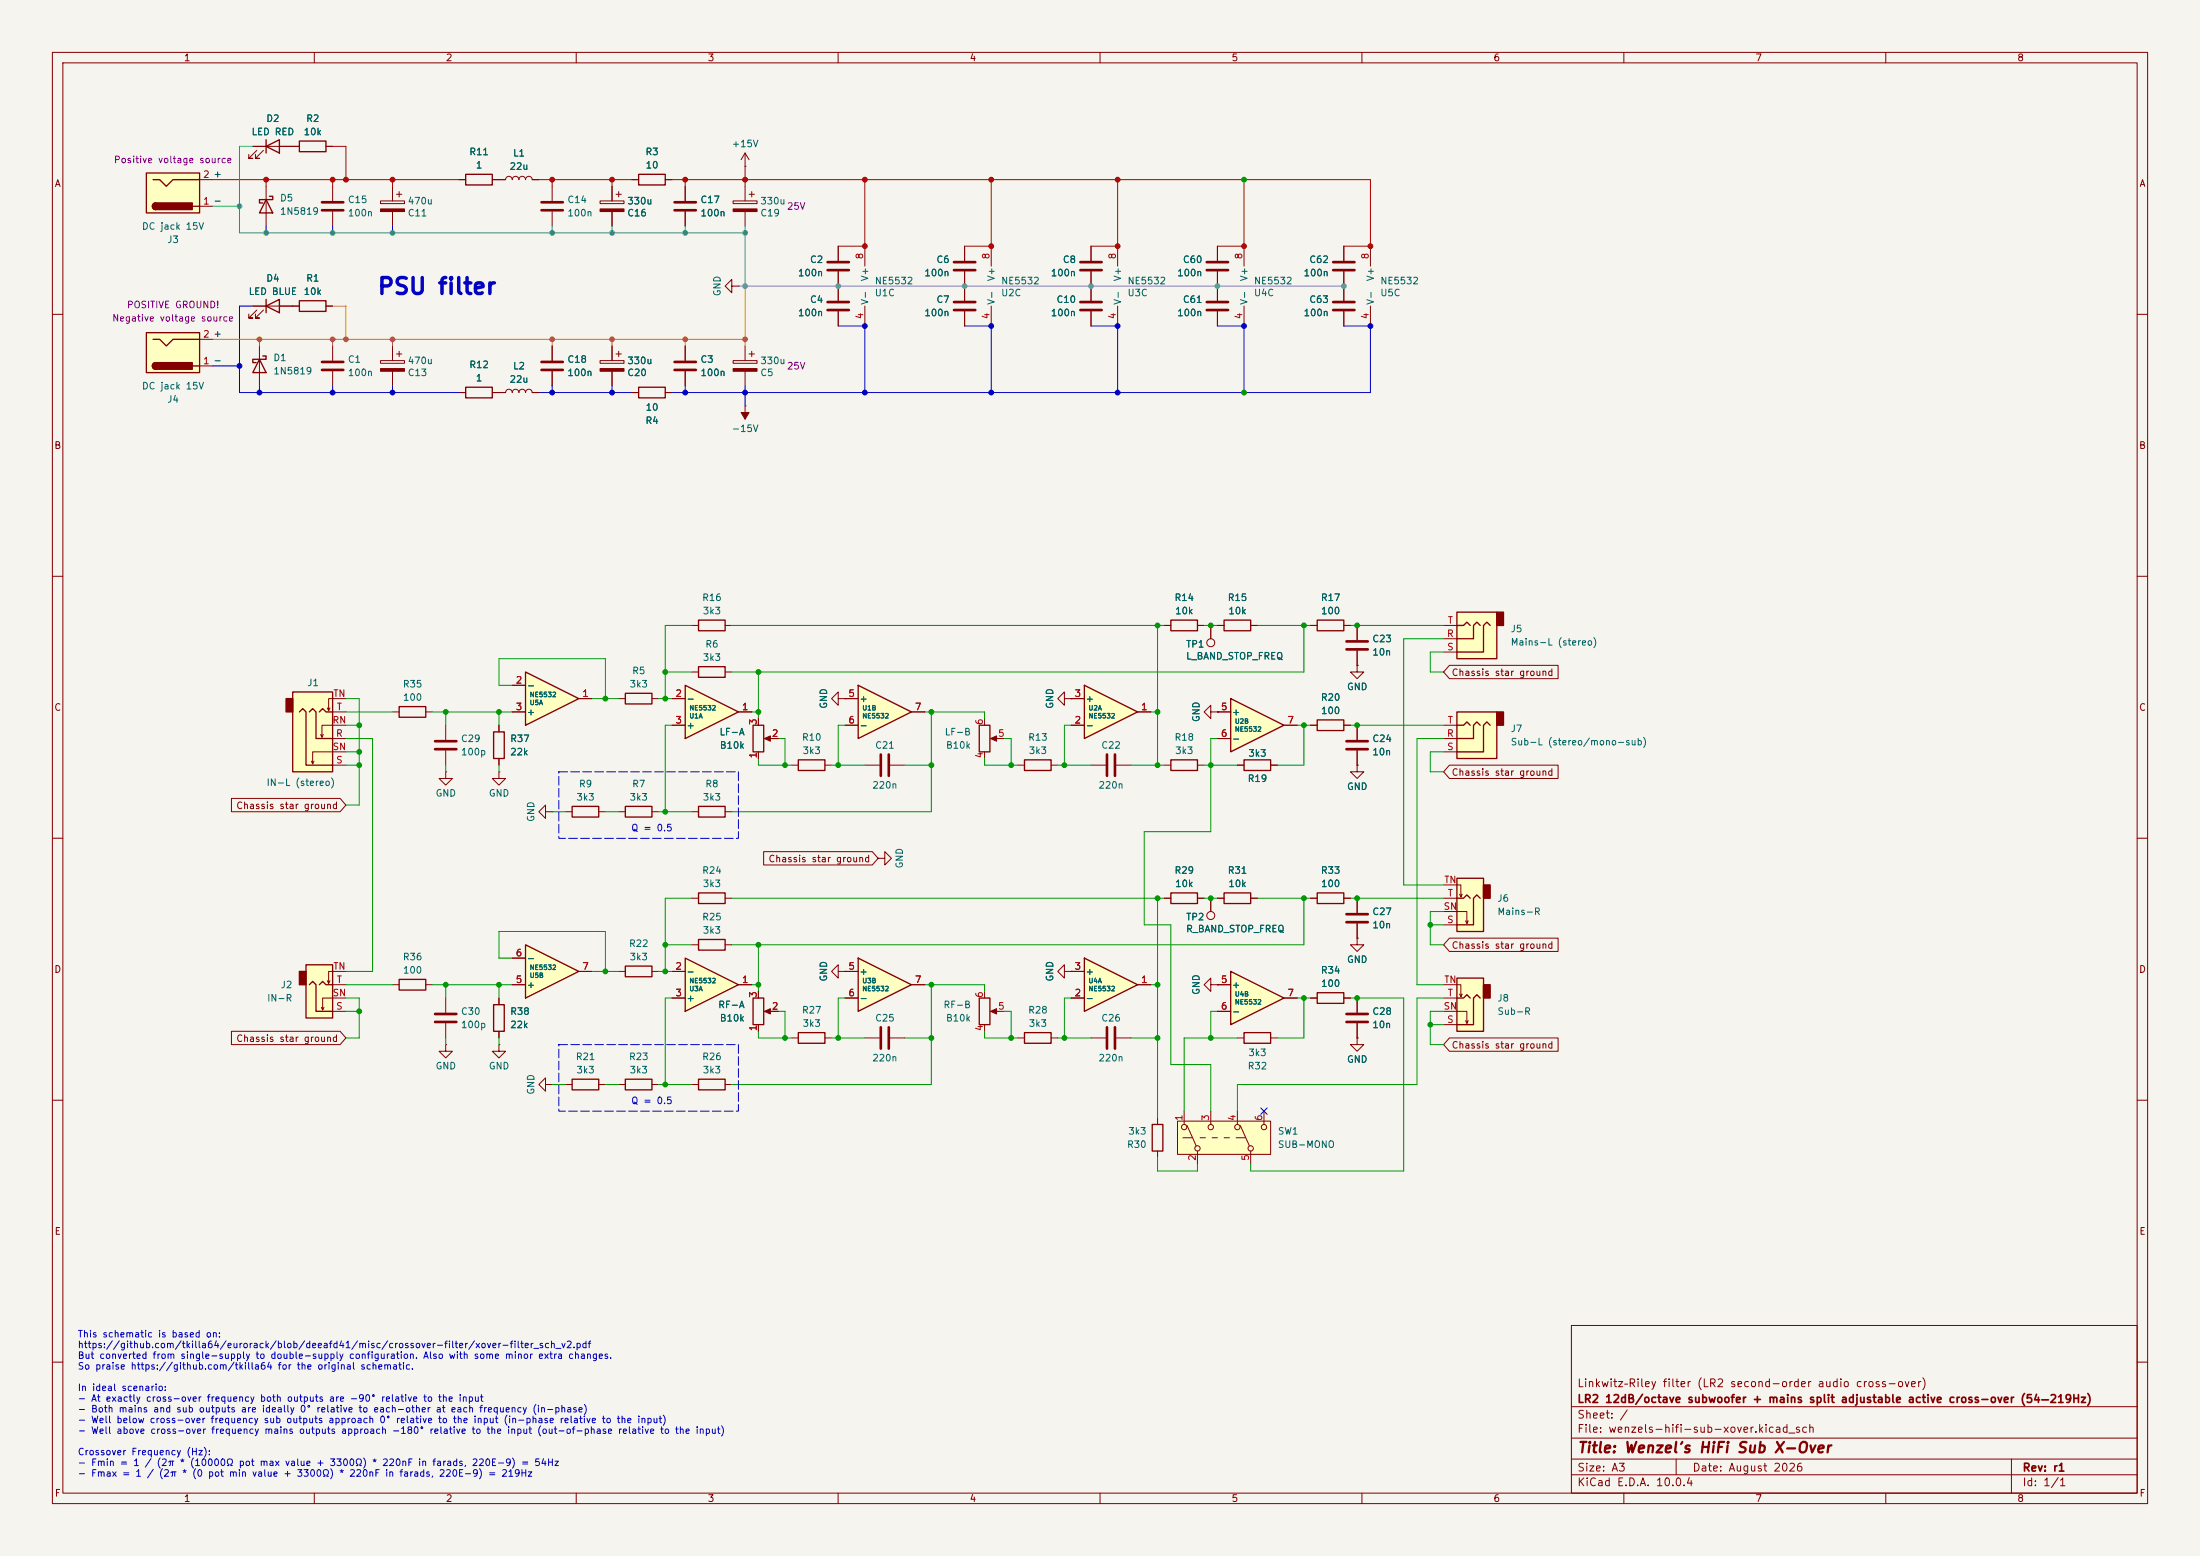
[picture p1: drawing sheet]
<svg xmlns="http://www.w3.org/2000/svg" width="420mm" height="297mm" viewBox="0 0 420 297" stroke-linecap="round" stroke-linejoin="round" font-family="sans-serif">
<path d="M0 0h420v297h-420z" fill="#f5f4ef" stroke="#f5f4ef" stroke-width=".19"/>
<g fill="none" stroke="#840000" stroke-width=".19">
<path d="M10 10h400v277h-400zM12 12h396v273h-396zM60 10v2M110 10v2M160 10v2M210 10v2M260 10v2M310 10v2M360 10v2M10 60h2M408 60h2M10 110h2"/>
<path d="M408 110h2M10 160h2M107.9 154.9h1.3M114.3 154.9h1.3M408 160h2M10 210h2M408 210h2M300 253h108v32h-108zM10 260h2M300 278.5h108M300 274.5h108M300 268.5h108"/>
<path d="M320 278.5v3M384 278.5v6.5M408 260h2M60 285v2M110 285v2M160 285v2M210 285v2M260 285v2M300 281.5h108M310 285v2M360 285v2"/>
</g>
<path d="M109.2 153.9h5.1v2.1h-5.1z" fill="none" stroke="#840000" stroke-width=".25"/>
<path d="M100.3 128.3l10.2 5.1-10.2 5z" fill="#ffffc2"/>
<path d="M76.2 134.9h5.1v2h-5.1zM94.2 139.7h2.1v5.1h-2.1zM100.3 128.3l10.2 5.1-10.2 5zM143.8 138.4h2v5.1h-2zM119.4 153.9h5.1v2.1h-5.1zM133.3 153.9h5.1v2.1h-5.1zM133.3 170.4h5.1v2.1h-5.1zM119.4 184.4h5.1v2h-5.1z" fill="none" stroke="#840000" stroke-width=".25"/>
<g fill="none" stroke="#840000" stroke-width=".19">
<path d="M231.1 119.4v2.5M74.9 135.9h1.3M81.3 135.9h1.2M85.1 138.4v2.8M95.2 138.4v1.3M97.8 130.8h2.5M97.8 135.9h2.5M110.5 133.4h2.5M144.8 137.2v1.2M85.1 147.3v1.3h1.3l-1.3 1.3-1.3-1.3h1.3M85.1 147.3h.1M85.1 143.3v2.8"/>
<path d="M95.2 147.3v1.3h1.3l-1.3 1.3-1.2-1.3h1.2M95.2 147.3h.1M95.2 144.8v1.3M104.1 154.9v-1.2l-1.2 1.2 1.2 1.3v-1.3h1.3M105.4 154.9h.1M118.1 154.9h1.3M124.5 154.9h1.2M132.1 154.9h1.2M138.4 154.9h1.3M144.8 143.5v1.3M146.3 141h2.3M132.1 171.5h1.2"/>
<path d="M138.4 171.5h1.3M95.2 199.4v1.3h1.3l-1.3 1.2-1.2-1.2h1.2M95.2 199.4h.1M118.1 185.4h1.3M124.5 185.4h1.2"/>
<circle cx="231.1" cy="122.7" r=".76"/>
</g>
<path d="M83.1 141.5h4M83.1 143h4" fill="none" stroke="#840000" stroke-width=".51"/>
<path d="M145.9 141l1.2-.5v1z" fill="#840000" stroke="#840000" stroke-width=".19"/>
<path d="M207 182.9l10.2 5.1-10.2 5z" fill="#ffffc2"/>
<path d="M76.2 186.9h5.1v2.1h-5.1zM207 182.9l10.2 5.1-10.2 5zM251.5 189.5h5v2h-5zM220 214.6h2v5.1h-2z" fill="none" stroke="#840000" stroke-width=".25"/>
<g fill="none" stroke="#840000" stroke-width=".19">
<path d="M130.8 35.6v2.8M130.8 40.4v2.8M130.8 66v2.8M130.8 70.9v2.8M74.9 188h1.3M81.3 188h1.2M85.1 199.4v1.3h1.3l-1.3 1.2-1.3-1.2h1.3M85.1 199.4h.1M85.1 190.5v2.8M85.1 195.3v2.8M204.5 190.5h2.5M204.5 185.4h2.5"/>
<path d="M208.3 198.1h2.8M213.1 198.1h2.8M217.2 188h2.5M250.2 190.5h1.3M256.5 190.5h1.3M221 213.4v1.2M221 219.7v1.3"/>
</g>
<path d="M128.8 38.6h4M128.8 40.1h4M128.8 69.1h4M128.8 70.6h4M83.1 193.5h4M83.1 195.1h4M211.3 196.1v4.1M212.9 196.1v4.1" fill="none" stroke="#840000" stroke-width=".51"/>
<path d="M130.8 182.9l10.2 5.1-10.2 5z" fill="#ffffc2"/>
<path d="M121.9 73.9h5.1v2h-5.1zM223.5 145h5.1v2.1h-5.1zM237.5 145h5.1v2.1h-5.1zM133.3 179.3h5.1v2.1h-5.1zM223.5 170.4h5.1v2.1h-5.1zM233.7 170.4h5.1v2.1h-5.1zM130.8 182.9l10.2 5.1-10.2 5zM237.5 197.1h5.1v2h-5.1z" fill="none" stroke="#840000" stroke-width=".25"/>
<g fill="none" stroke="#840000" stroke-width=".19">
<path d="M139.7 54.6v-1.3l-1.3 1.3 1.3 1.3v-1.3h1.3M141 54.6h.1M114.6 68.8h4.5v.5h-4.5zM116.8 66v2.8M116.8 70.9v2.8M117.6 67.6h1M118.1 67.1v1M120.6 74.9h1.3M127 74.9h1.3M142.2 77.5h.1M142.2 77.5v2.5M222.2 146.1h1.3"/>
<path d="M228.6 146.1h1.3M236.2 146.1h1.3M242.6 146.1h1.2M222.2 171.5h1.3M228.6 171.5h1.3M232.4 171.5h1.3M238.8 171.5h1.2M259.1 171.5v2.7M259.1 176.3v2.8M128.3 185.4h2.5M128.3 190.5h2.5M132.1 180.3h1.2"/>
<path d="M138.4 180.3h1.3M141 188h2.5M236.2 198.1h1.3M242.6 198.1h1.2"/>
</g>
<g fill="#840000" stroke="#840000" stroke-width=".19">
<path d="M114.6 70.4h4.5v.5h-4.5z"/>
<path d="M141.5 78.7h1.5l-.8 1.3z"/>
</g>
<path d="M257 174.5h4.1M257 176h4.1" fill="none" stroke="#840000" stroke-width=".51"/>
<path d="M234.9 133.4l10.2 5-10.2 5.1z" fill="#ffffc2"/>
<path d="M133.3 118.4h5.1v2h-5.1zM234.9 133.4l10.2 5-10.2 5.1z" fill="none" stroke="#840000" stroke-width=".25"/>
<path d="M132.1 119.4h1.2M138.4 119.4h1.3M231.1 135.9v-1.3l-1.2 1.3 1.2 1.3v-1.3h1.3M232.4 135.9h.1M232.4 135.9h2.5M245.1 138.4h2.5M232.4 141h2.5" fill="none" stroke="#840000" stroke-width=".19"/>
<path d="M130.8 130.8l10.2 5.1-10.2 5.1z" fill="#ffffc2"/>
<path d="M119.4 132.3h5.1v2.1h-5.1zM130.8 130.8l10.2 5.1-10.2 5.1zM133.3 127.3h5.1v2h-5.1zM94.2 191.8h2.1v5.1h-2.1z" fill="none" stroke="#840000" stroke-width=".25"/>
<path d="M118.1 133.4h1.3M124.5 133.4h1.2M128.3 133.4h2.5M128.3 138.4h2.5M132.1 128.3h1.2M138.4 128.3h1.3M141 135.9h2.5M95.2 190.5v1.3M95.2 196.9v1.2" fill="none" stroke="#840000" stroke-width=".19"/>
<path d="M100.3 180.3l10.2 5.1-10.2 5.1z" fill="#ffffc2"/>
<path d="M50.8 38.1l1.3 2.5h-2.6zM51.4 37.5h.7v.6h-2.6v.6h.7M100.3 180.3l10.2 5.1-10.2 5.1z" fill="none" stroke="#840000" stroke-width=".25"/>
<path d="M50.8 35.6v7.6M63.5 35.6v2.8M95.2 34.3h1.3a.64 .64 0 0 1 .7-.6 .64 .64 0 0 1 .6 .6 .64 .64 0 0 1 .6-.6 .64 .64 0 0 1 .7 .6 .64 .64 0 0 1 .6-.6 .64 .64 0 0 1 .6 .6 .64 .64 0 0 1 .7-.6 .64 .64 0 0 1 .6 .6h1.3M63.5 40.4v2.8M259.1 119.4v2.8M259.1 124.2v2.8M97.8 188h2.5M97.8 182.9h2.5M110.5 185.4h2.5" fill="none" stroke="#840000" stroke-width=".19"/>
<path d="M61.5 38.6h4M61.5 40.1h4M257 122.4h4.1M257 124h4.1" fill="none" stroke="#840000" stroke-width=".51"/>
<path d="M278.1 167.6h5.1v10.2h-5.1z" fill="#ffffc2"/>
<path d="M283.2 168.9h1.3v2.6h-1.3z" fill="#840000" stroke="#840000" stroke-width=".25"/>
<path d="M251.5 170.4h5v2.1h-5zM278.1 167.6h5.1v10.2h-5.1zM278.1 171.5h1.3l.6-.7 .7 .7M282.6 171.5l-.7-.7-.6 .7v5h-3.2" fill="none" stroke="#840000" stroke-width=".25"/>
<path d="M259.1 146.1v1.2h1.2l-1.2 1.3-1.3-1.3h1.3M259.1 146.1h.1M250.2 171.5h1.3M256.5 171.5h1.3M275.6 174h4.4v2.3l.3-.5M275.6 168.9h3.3v2.3l.2-.5M275.6 176.5h2.5M275.6 171.5h2.5M278.6 170.7l.3 .5M279.8 175.8l.2 .5" fill="none" stroke="#840000" stroke-width=".19"/>
<path d="M278.1 116.8h7.6v8.9h-7.6z" fill="#ffffc2"/>
<path d="M285.7 116.8h1.3v2.6h-1.3z" fill="#840000" stroke="#840000" stroke-width=".25"/>
<path d="M278.1 116.8h7.6v8.9h-7.6zM278.1 119.4h1.3l.6-.7 .7 .7M282.6 119.4l-.7-.7-.6 .7v2.5h-3.2M284.5 119.4l-.7-.7-.6 .7v5.1h-5.1" fill="none" stroke="#840000" stroke-width=".25"/>
<path d="M275.6 119.4h2.5M275.6 121.9h2.5M275.6 124.5h2.5" fill="none" stroke="#840000" stroke-width=".19"/>
<path d="M278.1 135.9h7.6v8.9h-7.6z" fill="#ffffc2"/>
<path d="M285.7 135.9h1.3v2.5h-1.3z" fill="#840000" stroke="#840000" stroke-width=".25"/>
<path d="M88.9 33.3h5.1v2h-5.1zM121.9 33.3h5.1v2h-5.1zM49.5 68.6l1.3 2.5h-2.5zM50.2 67.9h.6v.7h-2.5v.6h.6M251.5 137.4h5v2h-5zM278.1 135.9h7.6v8.9h-7.6zM278.1 138.4h1.3l.6-.6 .7 .6M282.6 138.4l-.7-.6-.6 .6v2.6h-3.2M284.5 138.4l-.7-.6-.6 .6v5.1h-5.1" fill="none" stroke="#840000" stroke-width=".25"/>
<g fill="none" stroke="#840000" stroke-width=".19">
<path d="M87.6 34.3h1.3M94 34.3h1.2M120.6 34.3h1.3M127 34.3h1.3M142.2 31.8h.1M142.2 29.2l-.7 1.3M142.2 29.2l.8 1.3M142.2 29.2v2.6M49.5 66v7.7M250.2 138.4h1.3M256.5 138.4h1.3M259.1 138.4v2.8"/>
<path d="M275.6 138.4h2.5M259.1 143.3v2.8M275.6 141h2.5M275.6 143.5h2.5"/>
</g>
<path d="M257 141.5h4.1M257 143h4.1" fill="none" stroke="#840000" stroke-width=".51"/>
<path d="M58.4 184.2h5.1v10.1h-5.1z" fill="#ffffc2"/>
<path d="M57.1 185.4h1.3v2.6h-1.3z" fill="#840000" stroke="#840000" stroke-width=".25"/>
<path d="M50.8 27.9l2.5-1.2v2.5zM50.8 26.7v2.5M57.1 26.9h5.1v2.1h-5.1zM58.4 184.2h5.1v10.1h-5.1zM59.1 188l.6-.7 .6 .7v5h3.2M61 188l.6-.7 .6 .7h1.3M186.9 190.5h2.1v5.1h-2.1zM109.2 206h5.1v2h-5.1zM119.4 206h5.1v2h-5.1zM133.3 206h5.1v2h-5.1z" fill="none" stroke="#840000" stroke-width=".25"/>
<g fill="none" stroke="#840000" stroke-width=".19">
<path d="M48.3 27.9h8.8M49 28.7l-1.5 1.5h.8h-.8v-.7M50.3 28.7l-1.5 1.5h.7h-.7v-.7M62.2 27.9h1.3M140 38.4h4.5v.5h-4.5zM142.2 35.6v2.8M143 37.1h1M143.5 36.6v1M142.2 40.4v2.8M160 47v2.8M160 51.8v5.6M160 59.4v2.8"/>
<path d="M140 68.8h4.5v.5h-4.5zM142.2 66v2.8M142.2 70.9v2.8M143 67.6h1M143.5 67.1v1M61.8 192.3l-.2 .5M63 187.2l-.3 .5M63.5 193h2.5M63.5 188h2.5M66 190.5h-4.4v2.3l-.3-.5M66 185.4h-3.3v2.3l-.2-.5M160 185.4v-1.2l-1.3 1.2 1.3 1.3v-1.3h1.3"/>
<path d="M161.3 185.4h.1M188 189.2v1.3M188 195.6v1.3M189.5 193h2.3M231.1 188v-1.3l-1.2 1.3 1.2 1.2v-1.2h1.3M232.4 188h.1M104.1 207v-1.3l-1.2 1.3 1.2 1.3v-1.3h1.3M105.4 207h.1M107.9 207h1.3M114.3 207h1.3M118.1 207h1.3M124.5 207h1.2"/>
<path d="M132.1 207h1.2M138.4 207h1.3"/>
</g>
<g fill="#840000" stroke="#840000" stroke-width=".19">
<path d="M189.1 193l1.1-.5v1z"/>
<path d="M140 70.4h4.5v.5h-4.5z"/>
<path d="M140 39.9h4.5v.5h-4.5z"/>
</g>
<path d="M158 57.7h4.1M158 59.2h4.1M158 50h4.1M158 51.6h4.1" fill="none" stroke="#840000" stroke-width=".51"/>
<path d="M163.8 182.9l10.2 5.1-10.2 5z" fill="#ffffc2"/>
<path d="M152.4 197.1h5.1v2h-5.1zM163.8 182.9l10.2 5.1-10.2 5z" fill="none" stroke="#840000" stroke-width=".25"/>
<path d="M167.6 163.8h1.3v-1.2l1.3 1.2-1.3 1.3v-1.3M167.6 163.8h.1M151.1 198.1h1.3M157.5 198.1h1.2M161.3 185.4h2.5M161.3 190.5h2.5M165.1 198.1h2.8M169.9 198.1h2.8M174 188h2.5" fill="none" stroke="#840000" stroke-width=".19"/>
<path d="M168.1 196.1v4.1M169.7 196.1v4.1" fill="none" stroke="#840000" stroke-width=".51"/>
<path d="M207 130.8l10.2 5.1-10.2 5.1z" fill="#ffffc2"/>
<path d="M207 130.8l10.2 5.1-10.2 5.1z" fill="none" stroke="#840000" stroke-width=".25"/>
<path d="M204.5 138.4h2.5M204.5 133.4h2.5M217.2 135.9h2.5" fill="none" stroke="#840000" stroke-width=".19"/>
<path d="M55.9 132.1h7.6v15.2h-7.6z" fill="#ffffc2"/>
<path d="M54.6 133.4h1.3v2.5h-1.3z" fill="#840000" stroke="#840000" stroke-width=".25"/>
<path d="M50.8 58.4l2.5-1.2v2.5zM50.8 57.2v2.5M57.1 57.4h5.1v2h-5.1zM55.9 132.1h7.6v15.2h-7.6zM57.1 135.9l.7-.6 .6 .6v10.2h5.1M59.1 135.9l.6-.6 .6 .6v5.1h3.2M61 135.9l.6-.6 .6 .6h1.3M195.6 197.1h5.1v2h-5.1z" fill="none" stroke="#840000" stroke-width=".25"/>
<g fill="none" stroke="#840000" stroke-width=".19">
<path d="M48.3 58.4h8.8M49 59.2l-1.5 1.5h.8h-.8v-.8M50.3 59.2l-1.5 1.5h.7h-.7v-.8M62.2 58.4h1.3M63 135.1l-.3 .5M63.5 135.9h2.5M66 138.4h-4.5v2.3l-.3-.5M66 133.4h-3.3v2.2l-.2-.5M59.9 145.3l-.2 .5M61.7 140.2l-.2 .5M63.5 141h2.5M63.5 146.1h2.5"/>
<path d="M66 143.5h-6.3v2.3l-.3-.5M194.3 198.1h1.3M200.7 198.1h1.2M203.2 185.4v-1.2l-1.3 1.2 1.3 1.3v-1.3h1.3M204.5 185.4h.1"/>
</g>
<path d="M27.9 63.5h10.2v7.6h-10.2z" fill="#ffffc2"/>
<path d="M27.9 63.5h10.2v7.6h-10.2zM29.2 64.8h1.3l1.2 1.2 1.3-1.2h5.1M29.7 69.2a.64 .64 0 0 0-.6 .7 .64 .64 0 0 0 .6 .6M36.8 69.9h1.3" fill="none" stroke="#840000" stroke-width=".25"/>
<g fill="#840000" stroke="#840000" stroke-width=".25">
<path d="M29.3 69.4l.4-.2v1.3a.63 .63 0 0 1-.6-.4 .63 .63 0 0 1 .2-.7z"/>
<path d="M29.7 69.2h7v1.3h-7z"/>
</g>
<path d="M38.1 69.9h2.5M38.1 64.8h2.5" fill="none" stroke="#840000" stroke-width=".19"/>
<path d="M27.9 33h10.2v7.6h-10.2z" fill="#ffffc2"/>
<path d="M27.9 33h10.2v7.6h-10.2zM29.2 34.3h1.3l1.2 1.3 1.3-1.3h5.1M29.7 38.7a.64 .64 0 0 0-.6 .7 .64 .64 0 0 0 .6 .6M36.8 39.4h1.3" fill="none" stroke="#840000" stroke-width=".25"/>
<g fill="#840000" stroke="#840000" stroke-width=".25">
<path d="M29.3 38.9l.4-.2v1.3a.63 .63 0 0 1-.6-.4 .63 .63 0 0 1 .2-.7z"/>
<path d="M29.7 38.7h7v1.3h-7z"/>
</g>
<g fill="none" stroke="#840000" stroke-width=".19">
<path d="M38.1 39.4h2.5M38.1 34.3h2.5M114.6 38.4h4.5v.5h-4.5zM116.8 35.6v2.8M117.6 37.1h1M118.1 36.6v1M116.8 40.4v2.8M237.5 47v3.8M237.5 58.4v3.8M256.5 47v2.8M256.5 51.8v2.8M63.5 66v2.8"/>
<path d="M63.5 70.9v2.8M259.1 127v1.3h1.2l-1.2 1.2-1.3-1.2h1.3M259.1 127h.1M259.1 179.1v1.2h1.2l-1.2 1.3-1.3-1.3h1.3M259.1 179.1h.1"/>
</g>
<path d="M254.5 50h4.1M254.5 51.6h4.1M61.5 69.1h4M61.5 70.6h4" fill="none" stroke="#840000" stroke-width=".51"/>
<path d="M114.6 39.9h4.5v.5h-4.5z" fill="#840000" stroke="#840000" stroke-width=".19"/>
<path d="M163.8 130.8l10.2 5.1-10.2 5.1z" fill="#ffffc2"/>
<path d="M223.5 118.4h5.1v2h-5.1zM233.7 118.4h5.1v2h-5.1zM251.5 118.4h5v2h-5zM163.8 130.8l10.2 5.1-10.2 5.1zM152.4 145h5.1v2.1h-5.1z" fill="none" stroke="#840000" stroke-width=".25"/>
<g fill="none" stroke="#840000" stroke-width=".19">
<path d="M72.6 38.4h4.6v.5h-4.6zM74.9 35.6v2.8M75.7 37.1h1M76.2 36.6v1M105.4 35.6v2.8M74.9 40.4v2.8M105.4 40.4v2.8M184.1 54.6v2.8M184.1 59.4v2.8M189.2 47v3.8M189.2 58.4v3.8M208.3 47v2.8"/>
<path d="M208.3 51.8v5.6M208.3 59.4v2.8M213.4 47v3.8M213.4 58.4v3.8M232.4 54.6v2.8M232.4 59.4v2.8M256.5 54.6v2.8M256.5 59.4v2.8M261.6 47v3.8M261.6 58.4v3.8M105.4 66v2.8M105.4 70.9v2.8"/>
<path d="M222.2 119.4h1.3M228.6 119.4h1.3M232.4 119.4h1.3M238.8 119.4h1.2M250.2 119.4h1.3M256.5 119.4h1.3M161.3 133.4h2.5M161.3 138.4h2.5M174 135.9h2.5M151.1 146.1h1.3M157.5 146.1h1.2"/>
</g>
<g fill="none" stroke="#840000" stroke-width=".51">
<path d="M103.4 38.6h4M103.4 40.1h4M182.1 57.7h4.1M182.1 59.2h4.1M206.2 57.7h4.1M206.2 59.2h4.1M206.2 50h4.1M206.2 51.6h4.1M230.4 57.7h4M230.4 59.2h4M254.5 57.7h4.1M254.5 59.2h4.1"/>
<path d="M103.4 69.1h4M103.4 70.6h4"/>
</g>
<path d="M72.6 39.9h4.6v.5h-4.6z" fill="#840000" stroke="#840000" stroke-width=".19"/>
<path d="M234.9 185.4l10.2 5.1-10.2 5.1z" fill="#ffffc2"/>
<path d="M234.9 185.4l10.2 5.1-10.2 5.1z" fill="none" stroke="#840000" stroke-width=".25"/>
<path d="M232.4 188h2.5M232.4 193h2.5M245.1 190.5h2.5" fill="none" stroke="#840000" stroke-width=".19"/>
<path d="M278.1 186.7h5.1v10.2h-5.1z" fill="#ffffc2"/>
<path d="M283.2 188h1.3v2.5h-1.3z" fill="#840000" stroke="#840000" stroke-width=".25"/>
<path d="M88.9 73.9h5.1v2h-5.1zM186.9 138.4h2.1v5.1h-2.1zM195.6 145h5.1v2.1h-5.1zM143.8 190.5h2v5.1h-2zM278.1 186.7h5.1v10.2h-5.1zM278.1 190.5h1.3l.6-.6 .7 .6M282.6 190.5l-.7-.6-.6 .6v5.1h-3.2" fill="none" stroke="#840000" stroke-width=".25"/>
<g fill="none" stroke="#840000" stroke-width=".19">
<path d="M232.4 47v2.8M232.4 51.8v2.8M72.6 68.8h4.6v.5h-4.6zM74.9 66v2.8M74.9 70.9v2.8M75.7 67.6h1M76.2 67.1v1M87.6 74.9h1.3M94 74.9h2.5a.64 .64 0 0 1 .7-.6 .64 .64 0 0 1 .6 .6 .64 .64 0 0 1 .6-.6 .64 .64 0 0 1 .7 .6 .64 .64 0 0 1 .6-.6 .64 .64 0 0 1 .6 .6 .64 .64 0 0 1 .7-.6 .64 .64 0 0 1 .6 .6h1.3M160 133.4v-1.3l-1.3 1.3 1.3 1.2v-1.2h1.3M161.3 133.4h.1M188 137.2v1.2"/>
<path d="M203.2 133.4v-1.3l-1.3 1.3 1.3 1.2v-1.2h1.3M204.5 133.4h.1M165.1 146.1h2.8M169.9 146.1h2.8M188 143.5v1.3M189.5 141h2.3M194.3 146.1h1.3M200.7 146.1h1.2M231.1 171.5v2.5M144.8 189.2v1.3M144.8 195.6v1.3M146.3 193h2.3"/>
<path d="M259.1 198.1v1.3h1.2l-1.2 1.3-1.3-1.3h1.3M259.1 198.1h.1M259.1 190.5v2.8M259.1 195.3v2.8M275.6 193h4.4v2.3l.3-.5M275.6 188h3.3v2.2l.2-.5M275.6 195.6h2.5M275.6 190.5h2.5M278.6 189.7l.3 .5M279.8 194.8l.2 .5"/>
<circle cx="231.1" cy="174.8" r=".76"/>
</g>
<path d="M230.4 50h4M230.4 51.6h4M168.1 144v4.1M169.7 144v4.1M257 193.5h4.1M257 195.1h4.1" fill="none" stroke="#840000" stroke-width=".51"/>
<g fill="#840000" stroke="#840000" stroke-width=".19">
<path d="M145.9 193l1.2-.5v1z"/>
<path d="M189.1 141l1.1-.5v1z"/>
<path d="M72.6 70.4h4.6v.5h-4.6z"/>
</g>
<path d="M224.8 214h17.8v6.3h-17.8z" fill="#ffffc2"/>
<g fill="none" stroke="#840000" stroke-width=".19">
<path d="M48.3 27.9h2.5M53.3 27.9h3.8M62.2 27.9h1.3M87.6 34.3h1.3M94 34.3h2.5M101.6 34.3h1.3M116.8 35.6v2.8M120.6 34.3h1.3M127 34.3h1.3M130.8 35.6v2.8M48.3 58.4h2.5M53.3 58.4h3.8"/>
<path d="M62.2 58.4h1.3M116.8 40.4v2.8M130.8 40.4v2.8M160 47v2.8M160 51.8v5.6M160 59.4v2.8M165.1 47v3.8M165.1 58.4v3.8M184.1 47v2.8M184.1 51.8v5.6M184.1 59.4v2.8M208.3 47v2.8"/>
<path d="M208.3 51.8v5.6M208.3 59.4v2.8M232.4 47v2.8M232.4 51.8v5.6M232.4 59.4v2.8M256.5 47v2.8M256.5 51.8v5.6M256.5 59.4v2.8M87.6 74.9h1.3M94 74.9h2.5M101.6 74.9h1.3M105.4 66v2.8"/>
<path d="M105.4 70.9v2.8M116.8 66v2.8M116.8 70.9v2.8M120.6 74.9h1.3M127 74.9h1.3M130.8 66v2.8M130.8 70.9v2.8M222.2 119.4h1.3M228.6 119.4h1.3M231.1 119.4v2.5M232.4 119.4h1.3M238.8 119.4h1.2"/>
<path d="M250.2 119.4h1.3M256.5 119.4h1.3M259.1 119.4v2.8M95.2 138.4v1.3M97.8 135.9h2.5M97.8 130.8h2.5M110.5 133.4h2.5M128.3 133.4h2.5M128.3 138.4h2.5M141 135.9h2.5M144.8 137.2v1.2M161.3 133.4h.1"/>
<path d="M161.3 133.4h2.5M161.3 138.4h2.5M174 135.9h2.5M204.5 133.4h.1M204.5 133.4h2.5M204.5 138.4h2.5M217.2 135.9h2.5M232.4 135.9h.1M232.4 135.9h2.5M245.1 138.4h2.5M250.2 138.4h1.3M256.5 138.4h1.3"/>
<path d="M259.1 127h.1M259.1 124.2v2.8M259.1 138.4v2.8M276.7 127h20.7v2.5h-20.7l-1.1-1.2zM44.2 152.4h20.7l1.1 1.3-1.1 1.2h-20.7zM95.2 144.8v1.3M144.8 143.5v1.3M147.3 141h1.3M208.3 146.1h2.8M213.1 146.1h2.8M232.4 141h2.5M236.2 146.1h1.3"/>
<path d="M242.6 146.1h1.2M259.1 146.1h.1M259.1 143.3v2.8M276.7 146h20.7v2.6h-20.7l-1.1-1.3zM145.8 162.6h20.7l1.1 1.2-1.1 1.3h-20.7zM222.2 171.5h1.3M228.6 171.5h1.3M231.1 171.5v2.5M232.4 171.5h1.3M238.8 171.5h1.2M250.2 171.5h1.3M256.5 171.5h1.3"/>
<path d="M259.1 179.1h.1M259.1 171.5v2.7M259.1 176.3v2.8M276.7 179.1h20.7v2.5h-20.7l-1.1-1.3zM44.2 196.8h20.7l1.1 1.3-1.1 1.3h-20.7zM95.2 190.5v1.3M95.2 196.9v1.2M97.8 188h2.5M97.8 182.9h2.5M110.5 185.4h2.5M128.3 185.4h2.5M128.3 190.5h2.5"/>
<path d="M141 188h2.5M144.8 189.2v1.3M144.8 195.6v1.3M147.3 193h1.3M161.3 185.4h.1M161.3 185.4h2.5M161.3 190.5h2.5M174 188h2.5M204.5 185.4h.1M204.5 185.4h2.5M204.5 190.5h2.5M217.2 188h2.5"/>
<path d="M232.4 188h.1M232.4 193h2.5M232.4 188h2.5M245.1 190.5h2.5M250.2 190.5h1.3M256.5 190.5h1.3M259.1 198.1h.1M259.1 190.5v2.8M259.1 195.3v2.8M276.7 198.1h20.7v2.6h-20.7l-1.1-1.3zM224.8 214h17.8v6.3h-17.8zM225.8 217.2h1.8"/>
<path d="M226.1 212.1v2.5M226.6 214.8l1.7 3.9M228.6 219.7v2.5M229.1 217.2h1M231.1 212.1v2.5M231.4 217.2h1M233.7 217.2h1M236 217.2h1.7M236.2 212.1v2.5M236.8 214.8l1.7 3.9M238.8 219.7v2.5M241.3 212.1v2.5"/>
<circle cx="226.1" cy="215.1" r=".51"/>
<circle cx="228.6" cy="219.2" r=".51"/>
<circle cx="231.1" cy="215.1" r=".51"/>
<circle cx="236.2" cy="215.1" r=".51"/>
<circle cx="238.8" cy="219.2" r=".51"/>
<circle cx="241.3" cy="215.1" r=".51"/>
</g>
<path d="M182.1 50h4.1M182.1 51.6h4.1M211.3 144v4.1M212.9 144v4.1" fill="none" stroke="#840000" stroke-width=".51"/>
<g fill="none" stroke="#009600" stroke-width=".19">
<path d="M132.1 119.4h-5.1v14M139.7 119.4h82.5M221 119.4v26.7M229.9 119.4h2.5M240 119.4h10.2M248.9 119.4v8.9h-109.2M257.8 119.4h17.8M66 138.4h2.6M66 135.9h8.9M66 133.4h2.6v20.3h-2.6M82.5 135.9h15.3M85.1 135.9v2.5"/>
<path d="M95.2 135.9v2.5M97.8 130.8h-2.6v-5.1h20.4v7.7M113 133.4h5.1M125.7 133.4h2.6M127 128.3h5.1M128.3 138.4h-1.3v16.5M143.5 135.9h1.3M144.8 128.3v8.9M161.3 138.4h-1.3v7.7M176.5 135.9h11.5v1.3M177.8 135.9v19h-38.1M204.5 138.4h-1.3v7.7"/>
<path d="M219.7 135.9h1.3M247.6 138.4h2.6M248.9 138.4v7.7h-5.1M257.8 138.4h17.8M275.6 124.5h-2.6v3.8h2.6M275.6 121.9h-7.6v47h7.6M66 146.1h2.6M66 141h5.1v44.4h-5.1M66 143.5h2.6M85.1 146.1v1.2M95.2 146.1v1.2M105.4 154.9h2.5"/>
<path d="M115.6 154.9h2.5M125.7 154.9h6.4M144.8 144.8v1.3h6.3M148.6 141h1.3v5.1M158.7 146.1h6.4M172.7 146.1h5.1M188 144.8v1.3h6.3M191.8 141h1.2v5.1M201.9 146.1h6.4M215.9 146.1h6.3M229.9 146.1h6.3M232.4 141h-1.3v17.8h-12.7v17.7h5.1v26.7h7.6v8.9"/>
<path d="M275.6 141h-5.1v47h5.1M275.6 143.5h-2.6v3.8h2.6M132.1 171.5h-5.1v13.9M139.7 171.5h82.5M221 171.5v41.9M229.9 171.5h2.5M240 171.5h10.2M248.9 171.5v8.8h-109.2M257.8 171.5h17.8M273 176.5h2.6M275.6 174h-2.6v6.3h2.6M66 190.5h2.6v7.6h-2.6"/>
<path d="M66 193h2.6M66 188h8.9M82.5 188h15.3M85.1 188v2.5M85.1 198.1v1.3M95.2 188v2.5M95.2 198.1v1.3M97.8 182.9h-2.6v-5.1h20.4v7.6M113 185.4h5.1M125.7 185.4h2.6M127 180.3h5.1M128.3 190.5h-1.3v16.5"/>
<path d="M143.5 188h1.3M144.8 180.3v8.9M144.8 196.9v1.2h6.3M148.6 193h1.3v5.1M158.7 198.1h6.4M161.3 190.5h-1.3v7.6M172.7 198.1h5.1M176.5 188h11.5v1.2M177.8 188v19h-38.1M188 196.9v1.2h6.3M191.8 193h1.2v5.1M201.9 198.1h6.4"/>
<path d="M204.5 190.5h-1.3v7.6M215.9 198.1h5.1M219.7 188h1.3M232.4 193h-1.3v5.1M236.2 198.1h-10.1v14M247.6 190.5h2.6M248.9 190.5v7.6h-5.1M257.8 190.5h10.2v33h-29.2v-1.3M273 195.6h2.6M275.6 193h-2.6v6.4h2.6M275.6 190.5h-5.1v16.5h-34.3v5.1M105.4 207h2.5"/>
<path d="M115.6 207h2.5M125.7 207h6.4M221 221v2.5h7.6v-1.3"/>
</g>
<path d="M40.6 39.4h5.1M48.3 27.9h-2.6v16.6h96.5M105.4 43.2v1.3M116.8 43.2v1.3M130.8 43.2v1.3M142.2 43.2v11.4" fill="none" stroke="#00c2c2" stroke-width=".19"/>
<g fill="none" stroke="#c20000" stroke-width=".19">
<path d="M40.6 34.3h47M50.8 34.3v1.3M63.5 27.9h2.5v6.4M63.5 34.3v1.3M74.9 34.3v1.3M102.9 34.3h17.7M105.4 34.3v1.3M116.8 34.3v1.3M128.3 34.3h133.3v12.7h-5.1M130.8 34.3v1.3M142.2 31.8v3.8M165.1 34.3v12.7h-5.1"/>
<path d="M189.2 34.3v12.7h-5.1M213.4 34.3v12.7h-5.1M237.5 34.3v12.7h-5.1"/>
</g>
<path d="M63.5 58.4h2.5v6.4M142.2 54.6v11.4M40.6 64.8h101.6M49.5 64.8v1.2M63.5 64.8v1.2M74.9 64.8v1.2M105.4 64.8v1.2M116.8 64.8v1.2M130.8 64.8v1.2" fill="none" stroke="#dd8500" stroke-width=".19"/>
<g fill="none" stroke="#0000c2" stroke-width=".19">
<path d="M48.3 58.4h-2.6v16.5h41.9M50.8 43.2v1.3M63.5 43.2v1.3M74.9 43.2v1.3M40.6 69.9h5.1M49.5 73.7v1.2M63.5 73.7v1.2M74.9 73.7v1.2M102.9 74.9h17.7M105.4 73.7v1.2M116.8 73.7v1.2M130.8 73.7v1.2"/>
<path d="M142.2 73.7v3.8M160 62.2h5.1v12.7M184.1 62.2h5.1v12.7M208.3 62.2h5.1v12.7M232.4 62.2h5.1v12.7M256.5 62.2h5.1v12.7h-133.3"/>
</g>
<path d="M141 54.6h115.5" fill="none" stroke="#848484" stroke-width=".19"/>
<path d="M240.7 211.5l1.2 1.2M241.9 211.5l-1.2 1.2" fill="none" stroke="#000084" stroke-width=".19"/>
<path d="M106.7 147.3h34.3v12.7h-34.3zM106.7 199.4h34.3v12.7h-34.3z" fill="none" stroke="#0000c2" stroke-width=".19" stroke-dasharray="1.7 .6"/>
<g fill="#dd8500" stroke="#dd8500" stroke-width=".19">
<circle cx="74.9" cy="64.8" r=".46"/>
<circle cx="105.4" cy="64.8" r=".46"/>
<circle cx="116.8" cy="64.8" r=".46"/>
<circle cx="142.2" cy="64.8" r=".46"/>
<circle cx="130.8" cy="64.8" r=".46"/>
<circle cx="49.5" cy="64.8" r=".46"/>
<circle cx="63.5" cy="64.8" r=".46"/>
<circle cx="66" cy="64.8" r=".46"/>
</g>
<g fill="#00c2c2" stroke="#00c2c2" stroke-width=".19">
<circle cx="105.4" cy="44.5" r=".46"/>
<circle cx="116.8" cy="44.5" r=".46"/>
<circle cx="130.8" cy="44.5" r=".46"/>
<circle cx="142.2" cy="44.5" r=".46"/>
<circle cx="45.7" cy="39.4" r=".46"/>
<circle cx="74.9" cy="44.5" r=".46"/>
<circle cx="63.5" cy="44.5" r=".46"/>
<circle cx="50.8" cy="44.5" r=".46"/>
</g>
<g fill="#c20000" stroke="#c20000" stroke-width=".19">
<circle cx="116.8" cy="34.3" r=".46"/>
<circle cx="105.4" cy="34.3" r=".46"/>
<circle cx="189.2" cy="47" r=".46"/>
<circle cx="165.1" cy="47" r=".46"/>
<circle cx="237.5" cy="47" r=".46"/>
<circle cx="213.4" cy="47" r=".46"/>
<circle cx="189.2" cy="34.3" r=".46"/>
<circle cx="213.4" cy="34.3" r=".46"/>
<circle cx="261.6" cy="47" r=".46"/>
<circle cx="142.2" cy="34.3" r=".46"/>
<circle cx="130.8" cy="34.3" r=".46"/>
<circle cx="165.1" cy="34.3" r=".46"/>
<circle cx="63.5" cy="34.3" r=".46"/>
<circle cx="50.8" cy="34.3" r=".46"/>
<circle cx="66" cy="34.3" r=".46"/>
<circle cx="74.9" cy="34.3" r=".46"/>
</g>
<g fill="#0000c2" stroke="#0000c2" stroke-width=".19">
<circle cx="189.2" cy="62.2" r=".46"/>
<circle cx="189.2" cy="74.9" r=".46"/>
<circle cx="213.4" cy="74.9" r=".46"/>
<circle cx="213.4" cy="62.2" r=".46"/>
<circle cx="165.1" cy="74.9" r=".46"/>
<circle cx="165.1" cy="62.2" r=".46"/>
<circle cx="261.6" cy="62.2" r=".46"/>
<circle cx="237.5" cy="62.2" r=".46"/>
<circle cx="142.2" cy="74.9" r=".46"/>
<circle cx="63.5" cy="74.9" r=".46"/>
<circle cx="105.4" cy="74.9" r=".46"/>
<circle cx="116.8" cy="74.9" r=".46"/>
<circle cx="130.8" cy="74.9" r=".46"/>
<circle cx="74.9" cy="74.9" r=".46"/>
<circle cx="45.7" cy="69.9" r=".46"/>
<circle cx="49.5" cy="74.9" r=".46"/>
</g>
<g fill="#848484" stroke="#848484" stroke-width=".19">
<circle cx="208.3" cy="54.6" r=".46"/>
<circle cx="184.1" cy="54.6" r=".46"/>
<circle cx="232.4" cy="54.6" r=".46"/>
<circle cx="256.5" cy="54.6" r=".46"/>
<circle cx="142.2" cy="54.6" r=".46"/>
<circle cx="160" cy="54.6" r=".46"/>
</g>
<g fill="#009600" stroke="#009600" stroke-width=".19">
<circle cx="237.5" cy="34.3" r=".46"/>
<circle cx="237.5" cy="74.9" r=".46"/>
<circle cx="177.8" cy="198.1" r=".46"/>
<circle cx="177.8" cy="188" r=".46"/>
<circle cx="160" cy="198.1" r=".46"/>
<circle cx="149.9" cy="146.1" r=".46"/>
<circle cx="85.1" cy="135.9" r=".46"/>
<circle cx="127" cy="133.4" r=".46"/>
<circle cx="115.6" cy="133.4" r=".46"/>
<circle cx="95.2" cy="135.9" r=".46"/>
<circle cx="68.6" cy="138.4" r=".46"/>
<circle cx="68.6" cy="143.5" r=".46"/>
<circle cx="68.6" cy="146.1" r=".46"/>
<circle cx="144.8" cy="180.3" r=".46"/>
<circle cx="127" cy="185.4" r=".46"/>
<circle cx="127" cy="180.3" r=".46"/>
<circle cx="127" cy="154.9" r=".46"/>
<circle cx="144.8" cy="188" r=".46"/>
<circle cx="149.9" cy="198.1" r=".46"/>
<circle cx="144.8" cy="135.9" r=".46"/>
<circle cx="144.8" cy="128.3" r=".46"/>
<circle cx="127" cy="128.3" r=".46"/>
<circle cx="115.6" cy="185.4" r=".46"/>
<circle cx="127" cy="207" r=".46"/>
<circle cx="85.1" cy="188" r=".46"/>
<circle cx="95.2" cy="188" r=".46"/>
<circle cx="68.6" cy="193" r=".46"/>
<circle cx="248.9" cy="138.4" r=".46"/>
<circle cx="248.9" cy="119.4" r=".46"/>
<circle cx="259.1" cy="119.4" r=".46"/>
<circle cx="259.1" cy="138.4" r=".46"/>
<circle cx="193" cy="198.1" r=".46"/>
<circle cx="231.1" cy="171.5" r=".46"/>
<circle cx="231.1" cy="198.1" r=".46"/>
<circle cx="221" cy="198.1" r=".46"/>
<circle cx="221" cy="188" r=".46"/>
<circle cx="203.2" cy="198.1" r=".46"/>
<circle cx="231.1" cy="119.4" r=".46"/>
<circle cx="221" cy="119.4" r=".46"/>
<circle cx="221" cy="171.5" r=".46"/>
<circle cx="221" cy="146.1" r=".46"/>
<circle cx="203.2" cy="146.1" r=".46"/>
<circle cx="193" cy="146.1" r=".46"/>
<circle cx="221" cy="135.9" r=".46"/>
<circle cx="231.1" cy="146.1" r=".46"/>
<circle cx="259.1" cy="171.5" r=".46"/>
<circle cx="248.9" cy="171.5" r=".46"/>
<circle cx="259.1" cy="190.5" r=".46"/>
<circle cx="273" cy="195.6" r=".46"/>
<circle cx="273" cy="176.5" r=".46"/>
<circle cx="248.9" cy="190.5" r=".46"/>
<circle cx="160" cy="146.1" r=".46"/>
<circle cx="177.8" cy="146.1" r=".46"/>
<circle cx="177.8" cy="135.9" r=".46"/>
</g>
<text font-size="3" fill="#0000c2" x="71.9" y="56.9">PSU filter</text>
<text font-size="2" fill="#840000" x="301" y="277.8">Title: Wenzel’s HiFi Sub X-Over</text>
<g font-size="1.5" fill="#840000">
<text x="301" y="268.1">LR2 12dB/octave subwoofer + mains split adjustable active cross-over (54—219Hz)</text>
<text x="301" y="265.1">Linkwitz–Riley filter (LR2 second-order audio cross-over)</text>
<text x="301" y="273.8">File: wenzels-hifi-sub-xover.kicad_sch</text>
<text x="301" y="271.1">Sheet: /</text>
<text x="301" y="281.2">Size: A3</text>
<text x="323" y="281.2">Date: August 2026</text>
<text x="386" y="281.2">Rev: r1</text>
<text x="301" y="284">KiCad E.D.A. 10.0.4</text>
<text x="386" y="284">Id: 1/1</text>
</g>
<g font-size="1.3" fill="#840000">
<text x="35" y="12">1</text>
<text x="85" y="12">2</text>
<text x="135" y="12">3</text>
<text x="185" y="12">4</text>
<text x="235" y="12">5</text>
<text x="285" y="12">6</text>
<text x="335" y="12">7</text>
<text x="385" y="12">8</text>
<text x="10.3" y="36">A</text>
<text x="408.3" y="36">A</text>
<text x="10.3" y="86">B</text>
<text x="408.2" y="86">B</text>
<text x="277" y="129.3">Chassis star ground</text>
<text x="10.3" y="136">C</text>
<text x="408.2" y="136">C</text>
<text x="277" y="148.4">Chassis star ground</text>
<text x="45" y="154.7">Chassis star ground</text>
<text x="146.6" y="164.9">Chassis star ground</text>
<text x="10.3" y="186">D</text>
<text x="277" y="181.4">Chassis star ground</text>
<text x="408.2" y="186">D</text>
<text x="45" y="199.2">Chassis star ground</text>
<text x="277" y="200.5">Chassis star ground</text>
<text x="10.3" y="236">E</text>
<text x="408.3" y="236">E</text>
<text x="10.3" y="286">F</text>
<text x="35" y="287">1</text>
<text x="85" y="287">2</text>
<text x="135" y="287">3</text>
<text x="185" y="287">4</text>
<text x="235" y="287">5</text>
<text x="285" y="287">6</text>
<text x="335" y="287">7</text>
<text x="385" y="287">8</text>
<text x="408.3" y="286">F</text>
</g>
<g font-size="1.3" fill="#006464">
<text x="50.7" y="23.6">D2</text>
<text x="58.3" y="23.6">R2</text>
<text x="47.9" y="26.1">LED RED</text>
<text x="57.9" y="26.1">10k</text>
<text x="89.5" y="29.9">R11</text>
<text x="123.1" y="29.9">R3</text>
<text x="139.6" y="28.4">+15V</text>
<text x="90.7" y="32.5">1</text>
<text x="97.2" y="32.7">22u</text>
<text x="97.8" y="30.2">L1</text>
<text x="123.1" y="32.5">10</text>
<text x="53.3" y="38.8">D5</text>
<text x="53.3" y="41.3">1N5819</text>
<text x="66.3" y="41.6">100n</text>
<text x="66.3" y="39.1">C15</text>
<text x="77.7" y="39.3">470u</text>
<text x="77.7" y="41.6">C11</text>
<text x="108.2" y="41.6">100n</text>
<text x="108.2" y="39.1">C14</text>
<text x="119.6" y="39.3">330u</text>
<text x="119.6" y="41.6">C16</text>
<text x="133.6" y="41.6">100n</text>
<text x="133.6" y="39.1">C17</text>
<text x="145" y="39.3">330u</text>
<text x="145" y="41.6">C19</text>
<text x="27" y="44.2">DC jack 15V</text>
<text x="31.8" y="46.7">J3</text>
<text x="152.2" y="53">100n</text>
<text x="154.5" y="50.5">C2</text>
<text x="166.1" y="53.8" transform="rotate(-90 166.1 53.8)">V+</text>
<text x="176.4" y="53">100n</text>
<text x="178.7" y="50.5">C6</text>
<text x="190.2" y="53.8" transform="rotate(-90 190.2 53.8)">V+</text>
<text x="200.5" y="53">100n</text>
<text x="202.8" y="50.5">C8</text>
<text x="214.3" y="53.8" transform="rotate(-90 214.3 53.8)">V+</text>
<text x="224.6" y="53">100n</text>
<text x="225.7" y="50.5">C60</text>
<text x="238.5" y="53.8" transform="rotate(-90 238.5 53.8)">V+</text>
<text x="248.8" y="53">100n</text>
<text x="249.8" y="50.5">C62</text>
<text x="262.6" y="53.8" transform="rotate(-90 262.6 53.8)">V+</text>
<text x="47.4" y="56.6">LED BLUE</text>
<text x="50.7" y="54.1">D4</text>
<text x="57.9" y="56.6">10k</text>
<text x="58.3" y="54.1">R1</text>
<text x="137.9" y="56.6" transform="rotate(-90 137.9 56.6)">GND</text>
<text x="154.5" y="58.1">C4</text>
<text x="166.1" y="58.3" transform="rotate(-90 166.1 58.3)">V-</text>
<text x="166.9" y="54.6">NE5532</text>
<text x="166.9" y="56.9">U1C</text>
<text x="178.7" y="58.1">C7</text>
<text x="190.2" y="58.3" transform="rotate(-90 190.2 58.3)">V-</text>
<text x="191" y="54.6">NE5532</text>
<text x="191" y="56.9">U2C</text>
<text x="201.6" y="58.1">C10</text>
<text x="214.3" y="58.3" transform="rotate(-90 214.3 58.3)">V-</text>
<text x="215.1" y="54.6">NE5532</text>
<text x="215.1" y="56.9">U3C</text>
<text x="225.7" y="58.1">C61</text>
<text x="238.5" y="58.3" transform="rotate(-90 238.5 58.3)">V-</text>
<text x="239.3" y="54.6">NE5532</text>
<text x="239.3" y="56.9">U4C</text>
<text x="249.8" y="58.1">C63</text>
<text x="262.6" y="58.3" transform="rotate(-90 262.6 58.3)">V-</text>
<text x="263.4" y="54.6">NE5532</text>
<text x="263.4" y="56.9">U5C</text>
<text x="152.2" y="60.7">100n</text>
<text x="176.4" y="60.7">100n</text>
<text x="200.5" y="60.7">100n</text>
<text x="224.6" y="60.7">100n</text>
<text x="248.8" y="60.7">100n</text>
<text x="52.1" y="69.2">D1</text>
<text x="52.1" y="71.8">1N5819</text>
<text x="66.3" y="69.6">C1</text>
<text x="77.7" y="69.8">470u</text>
<text x="89.5" y="70.6">R12</text>
<text x="97.8" y="70.8">L2</text>
<text x="108.2" y="69.6">C18</text>
<text x="119.6" y="69.8">330u</text>
<text x="133.6" y="69.6">C3</text>
<text x="145" y="69.8">330u</text>
<text x="27" y="74.6">DC jack 15V</text>
<text x="31.8" y="77.2">J4</text>
<text x="66.3" y="72.1">100n</text>
<text x="77.7" y="72.1">C13</text>
<text x="90.7" y="73.1">1</text>
<text x="97.2" y="73.4">22u</text>
<text x="108.2" y="72.1">100n</text>
<text x="119.6" y="72.1">C20</text>
<text x="133.6" y="72.1">100n</text>
<text x="145" y="72.1">C5</text>
<text x="123.1" y="81.2">R4</text>
<text x="123.1" y="78.7">10</text>
<text x="139.6" y="82.8">-15V</text>
<text x="133.9" y="115">R16</text>
<text x="134.1" y="117.6">3k3</text>
<text x="224.1" y="115">R14</text>
<text x="224.2" y="117.6">10k</text>
<text x="234.3" y="115">R15</text>
<text x="234.4" y="117.6">10k</text>
<text x="252.1" y="115">R17</text>
<text x="252.1" y="117.6">100</text>
<text x="134.5" y="123.9">R6</text>
<text x="226.3" y="123.9">TP1</text>
<text x="261.9" y="122.9">C23</text>
<text x="261.9" y="125.4">10n</text>
<text x="288.3" y="121">J5</text>
<text x="288.3" y="123.5">Mains-L (stereo)</text>
<text x="58.6" y="131.3">J1</text>
<text x="76.8" y="131.5">R35</text>
<text x="100.5" y="131.8">-</text>
<text x="120.1" y="131.5">3k3</text>
<text x="120.6" y="129">R5</text>
<text x="134.1" y="126.4">3k3</text>
<text x="226.3" y="126.2">L_BAND_STOP_FREQ</text>
<text x="76.8" y="134.1">100</text>
<text x="100.5" y="136.9">+</text>
<text x="130.9" y="134.3">-</text>
<text x="158.2" y="135.4" transform="rotate(-90 158.2 135.4)">GND</text>
<text x="164" y="134.3">+</text>
<text x="201.4" y="135.4" transform="rotate(-90 201.4 135.4)">GND</text>
<text x="207.1" y="134.3">+</text>
<text x="229.3" y="137.9" transform="rotate(-90 229.3 137.9)">GND</text>
<text x="235.1" y="136.9">+</text>
<text x="252.1" y="134.1">R20</text>
<text x="252.1" y="136.6">100</text>
<text x="257" y="132">GND</text>
<text x="87.9" y="141.9">C29</text>
<text x="97.3" y="141.9">R37</text>
<text x="130.9" y="139.4">+</text>
<text x="137.2" y="140.7">LF-A</text>
<text x="137.3" y="143.2">B10k</text>
<text x="153" y="141.7">R10</text>
<text x="164" y="139.4">-</text>
<text x="167" y="143.2">C21</text>
<text x="180.2" y="140.7">LF-B</text>
<text x="180.5" y="143.2">B10k</text>
<text x="196.2" y="141.7">R13</text>
<text x="207.1" y="139.4">-</text>
<text x="210.1" y="143.2">C22</text>
<text x="224.1" y="141.7">R18</text>
<text x="235.1" y="141.9">-</text>
<text x="261.9" y="141.9">C24</text>
<text x="288.3" y="140">J7</text>
<text x="288.3" y="142.6">Sub-L (stereo/mono-sub)</text>
<text x="87.9" y="144.5">100p</text>
<text x="97.3" y="144.5">22k</text>
<text x="153.1" y="144.2">3k3</text>
<text x="196.3" y="144.2">3k3</text>
<text x="224.2" y="144.2">3k3</text>
<text x="238.1" y="149.6">R19</text>
<text x="238.2" y="144.7">3k3</text>
<text x="261.9" y="144.5">10n</text>
<text x="50.8" y="150.3">IN-L (stereo)</text>
<text x="83.1" y="152.4">GND</text>
<text x="93.2" y="152.4">GND</text>
<text x="109.9" y="153.1">3k3</text>
<text x="110.4" y="150.6">R9</text>
<text x="120.1" y="153.1">3k3</text>
<text x="120.6" y="150.6">R7</text>
<text x="134.1" y="153.1">3k3</text>
<text x="134.5" y="150.6">R8</text>
<text x="166.4" y="150.8">220n</text>
<text x="209.6" y="150.8">220n</text>
<text x="257" y="151.1">GND</text>
<text x="102.3" y="157" transform="rotate(-90 102.3 157)">GND</text>
<text x="133.9" y="167.1">R24</text>
<text x="172.7" y="165.9" transform="rotate(-90 172.7 165.9)">GND</text>
<text x="224.1" y="167.1">R29</text>
<text x="234.3" y="167.1">R31</text>
<text x="252.1" y="167.1">R33</text>
<text x="134.1" y="169.6">3k3</text>
<text x="224.2" y="169.6">10k</text>
<text x="234.4" y="169.6">10k</text>
<text x="252.1" y="169.6">100</text>
<text x="285.8" y="172.4">J6</text>
<text x="133.9" y="176">R25</text>
<text x="134.1" y="178.5">3k3</text>
<text x="226.3" y="176">TP2</text>
<text x="226.3" y="178.3">R_BAND_STOP_FREQ</text>
<text x="261.9" y="175">C27</text>
<text x="261.9" y="177.5">10n</text>
<text x="285.8" y="175">Mains-R</text>
<text x="76.8" y="183.6">R36</text>
<text x="100.5" y="183.9">-</text>
<text x="120" y="181.1">R22</text>
<text x="120.1" y="183.6">3k3</text>
<text x="257" y="184.1">GND</text>
<text x="50.9" y="191.5">IN-R</text>
<text x="53.5" y="188.9">J2</text>
<text x="76.8" y="186.1">100</text>
<text x="100.5" y="188.9">+</text>
<text x="130.9" y="186.4">-</text>
<text x="130.9" y="191.5">+</text>
<text x="158.2" y="187.5" transform="rotate(-90 158.2 187.5)">GND</text>
<text x="164" y="186.4">+</text>
<text x="164" y="191.5">-</text>
<text x="201.4" y="187.5" transform="rotate(-90 201.4 187.5)">GND</text>
<text x="207.1" y="191.5">-</text>
<text x="207.1" y="186.4">+</text>
<text x="229.3" y="190" transform="rotate(-90 229.3 190)">GND</text>
<text x="235.1" y="188.9">+</text>
<text x="252.1" y="186.1">R34</text>
<text x="252.1" y="188.7">100</text>
<text x="285.8" y="191.5">J8</text>
<text x="87.9" y="196.6">100p</text>
<text x="87.9" y="194">C30</text>
<text x="97.3" y="196.6">22k</text>
<text x="97.3" y="194">R38</text>
<text x="137" y="192.7">RF-A</text>
<text x="137.3" y="195.3">B10k</text>
<text x="153" y="193.8">R27</text>
<text x="153.1" y="196.3">3k3</text>
<text x="167" y="195.3">C25</text>
<text x="180" y="192.7">RF-B</text>
<text x="180.5" y="195.3">B10k</text>
<text x="196.2" y="193.8">R28</text>
<text x="196.3" y="196.3">3k3</text>
<text x="210.1" y="195.3">C26</text>
<text x="235.1" y="194">-</text>
<text x="261.9" y="194">C28</text>
<text x="261.9" y="196.6">10n</text>
<text x="285.8" y="194">Sub-R</text>
<text x="109.8" y="202.6">R21</text>
<text x="120" y="202.6">R23</text>
<text x="133.9" y="202.6">R26</text>
<text x="166.4" y="202.9">220n</text>
<text x="209.6" y="202.9">220n</text>
<text x="238.2" y="201.9">3k3</text>
<text x="257" y="203.2">GND</text>
<text x="83.1" y="204.4">GND</text>
<text x="93.2" y="204.4">GND</text>
<text x="102.3" y="209" transform="rotate(-90 102.3 209)">GND</text>
<text x="109.9" y="205.2">3k3</text>
<text x="120.1" y="205.2">3k3</text>
<text x="134.1" y="205.2">3k3</text>
<text x="238.1" y="204.4">R32</text>
<text x="215" y="219.4">R30</text>
<text x="215.3" y="216.9">3k3</text>
<text x="243.8" y="219.4">SUB-MONO</text>
<text x="243.8" y="216.9">SW1</text>
</g>
<g font-size="1.3" fill="#840084">
<text x="21.6" y="31.5">Positive voltage source</text>
<text x="150.1" y="40.3">25V</text>
<text x="24.1" y="59.1">POSITIVE GROUND!</text>
<text x="21.3" y="61.7">Negative voltage source</text>
<text x="150.1" y="70.8">25V</text>
</g>
<g font-size="1.3" fill="#a90000">
<text x="38.7" y="34.3">2 +</text>
<text x="38.7" y="39.3">1 -</text>
<text x="165.1" y="49.6" transform="rotate(-90 165.1 49.6)">8</text>
<text x="189.2" y="49.6" transform="rotate(-90 189.2 49.6)">8</text>
<text x="213.3" y="49.6" transform="rotate(-90 213.3 49.6)">8</text>
<text x="237.5" y="49.6" transform="rotate(-90 237.5 49.6)">8</text>
<text x="261.6" y="49.6" transform="rotate(-90 261.6 49.6)">8</text>
<text x="38.7" y="64.7">2 +</text>
<text x="165.1" y="61" transform="rotate(-90 165.1 61)">4</text>
<text x="189.2" y="61" transform="rotate(-90 189.2 61)">4</text>
<text x="213.3" y="61" transform="rotate(-90 213.3 61)">4</text>
<text x="237.5" y="61" transform="rotate(-90 237.5 61)">4</text>
<text x="261.6" y="61" transform="rotate(-90 261.6 61)">4</text>
<text x="38.7" y="69.8">1 -</text>
<text x="276.3" y="119.4">T</text>
<text x="276.1" y="121.9">R</text>
<text x="276.2" y="124.4">S</text>
<text x="98.4" y="130.8">2</text>
<text x="63.5" y="133.3">TN</text>
<text x="64.2" y="135.9">T</text>
<text x="98.4" y="135.9">3</text>
<text x="111.1" y="133.3">1</text>
<text x="128.8" y="133.3">2</text>
<text x="141.5" y="135.9">1</text>
<text x="161.9" y="133.3">5</text>
<text x="174.6" y="135.9">7</text>
<text x="205" y="133.3">3</text>
<text x="217.7" y="135.9">1</text>
<text x="233" y="135.9">5</text>
<text x="63.4" y="138.4">RN</text>
<text x="63.4" y="143.5">SN</text>
<text x="64" y="140.9">R</text>
<text x="128.8" y="138.4">3</text>
<text x="144.8" y="138.5" transform="rotate(-90 144.8 138.5)">3</text>
<text x="147.2" y="140.9">2</text>
<text x="161.9" y="138.4">6</text>
<text x="187.9" y="138.5" transform="rotate(-90 187.9 138.5)">6</text>
<text x="190.4" y="140.9">5</text>
<text x="205" y="138.4">2</text>
<text x="233" y="140.9">6</text>
<text x="245.7" y="138.4">7</text>
<text x="276.1" y="140.9">R</text>
<text x="276.2" y="143.5">S</text>
<text x="276.3" y="138.4">T</text>
<text x="64.1" y="146">S</text>
<text x="144.8" y="144.9" transform="rotate(-90 144.8 144.9)">1</text>
<text x="187.9" y="144.9" transform="rotate(-90 187.9 144.9)">4</text>
<text x="275.5" y="174">SN</text>
<text x="275.6" y="168.9">TN</text>
<text x="276.3" y="171.4">T</text>
<text x="276.2" y="176.5">S</text>
<text x="63.5" y="185.4">TN</text>
<text x="98.4" y="182.9">6</text>
<text x="111.1" y="185.4">7</text>
<text x="128.8" y="185.4">2</text>
<text x="161.9" y="185.4">5</text>
<text x="205" y="185.4">3</text>
<text x="63.4" y="190.5">SN</text>
<text x="64.2" y="187.9">T</text>
<text x="98.4" y="187.9">5</text>
<text x="128.8" y="190.5">3</text>
<text x="141.5" y="187.9">1</text>
<text x="144.8" y="190.6" transform="rotate(-90 144.8 190.6)">3</text>
<text x="161.9" y="190.5">6</text>
<text x="174.6" y="187.9">7</text>
<text x="187.9" y="190.6" transform="rotate(-90 187.9 190.6)">6</text>
<text x="205" y="190.5">2</text>
<text x="217.7" y="187.9">1</text>
<text x="233" y="187.9">5</text>
<text x="245.7" y="190.5">7</text>
<text x="275.6" y="187.9">TN</text>
<text x="276.3" y="190.5">T</text>
<text x="64.1" y="193">S</text>
<text x="144.8" y="196.9" transform="rotate(-90 144.8 196.9)">1</text>
<text x="147.2" y="193">2</text>
<text x="187.9" y="196.9" transform="rotate(-90 187.9 196.9)">4</text>
<text x="190.4" y="193">5</text>
<text x="233" y="193">6</text>
<text x="275.5" y="193">SN</text>
<text x="276.2" y="195.6">S</text>
<text x="226" y="214.1" transform="rotate(-90 226 214.1)">1</text>
<text x="231.1" y="214.1" transform="rotate(-90 231.1 214.1)">3</text>
<text x="236.2" y="214.1" transform="rotate(-90 236.2 214.1)">4</text>
<text x="241.3" y="214.1" transform="rotate(-90 241.3 214.1)">6</text>
<text x="228.6" y="221.7" transform="rotate(-90 228.6 221.7)">2</text>
<text x="238.7" y="221.7" transform="rotate(-90 238.7 221.7)">5</text>
</g>
<g font-size="1.3" fill="#0000c2">
<text x="120.4" y="159">Q = 0.5</text>
<text x="120.4" y="211.1">Q = 0.5</text>
<text x="14.7" y="255.6">This schematic is based on:</text>
<text x="14.7" y="257.6">https://github.com/tkilla64/eurorack/blob/deeafd41/misc/crossover-filter/xover-filter_sch_v2.pdf</text>
<text x="14.7" y="259.7">But converted from single-supply to double-supply configuration. Also with some minor extra changes.</text>
<text x="14.7" y="261.7">So praise https://github.com/tkilla64 for the original schematic.</text>
<text x="14.7" y="265.8">In ideal scenario:</text>
<text x="14.7" y="267.9">- At exactly cross-over frequency both outputs are -90° relative to the input</text>
<text x="14.7" y="269.9">- Both mains and sub outputs are ideally 0° relative to each-other at each frequency (in-phase)</text>
<text x="14.7" y="271.9">- Well below cross-over frequency sub outputs approach 0° relative to the input (in-phase relative to the input)</text>
<text x="14.7" y="274">- Well above cross-over frequency mains outputs approach -180° relative to the input (out-of-phase relative to the input)</text>
<text x="14.7" y="278.1">Crossover Frequency (Hz):</text>
<text x="14.7" y="280.1">- Fmin = 1 / (2π * (10000Ω pot max value + 3300Ω) * 220nF in farads, 220E-9) = 54Hz</text>
<text x="14.7" y="282.2">- Fmax = 1 / (2π * (0 pot min value + 3300Ω) * 220nF in farads, 220E-9) = 219Hz</text>
</g>
<g font-size=".9" fill="#006464">
<text x="101" y="134.8">U5A</text>
<text x="101" y="133.3">NE5532</text>
<text x="131.5" y="137.3">U1A</text>
<text x="131.5" y="135.8">NE5532</text>
<text x="164.5" y="135.8">U1B</text>
<text x="164.5" y="137.3">NE5532</text>
<text x="207.7" y="135.8">U2A</text>
<text x="207.7" y="137.3">NE5532</text>
<text x="235.7" y="138.3">U2B</text>
<text x="235.7" y="139.9">NE5532</text>
<text x="101" y="185.3">NE5532</text>
<text x="101" y="186.9">U5B</text>
<text x="131.5" y="189.4">U3A</text>
<text x="131.5" y="187.9">NE5532</text>
<text x="164.5" y="187.9">U3B</text>
<text x="164.5" y="189.4">NE5532</text>
<text x="207.7" y="187.9">U4A</text>
<text x="207.7" y="189.4">NE5532</text>
<text x="235.7" y="190.4">U4B</text>
<text x="235.7" y="191.9">NE5532</text>
</g>
</svg>
